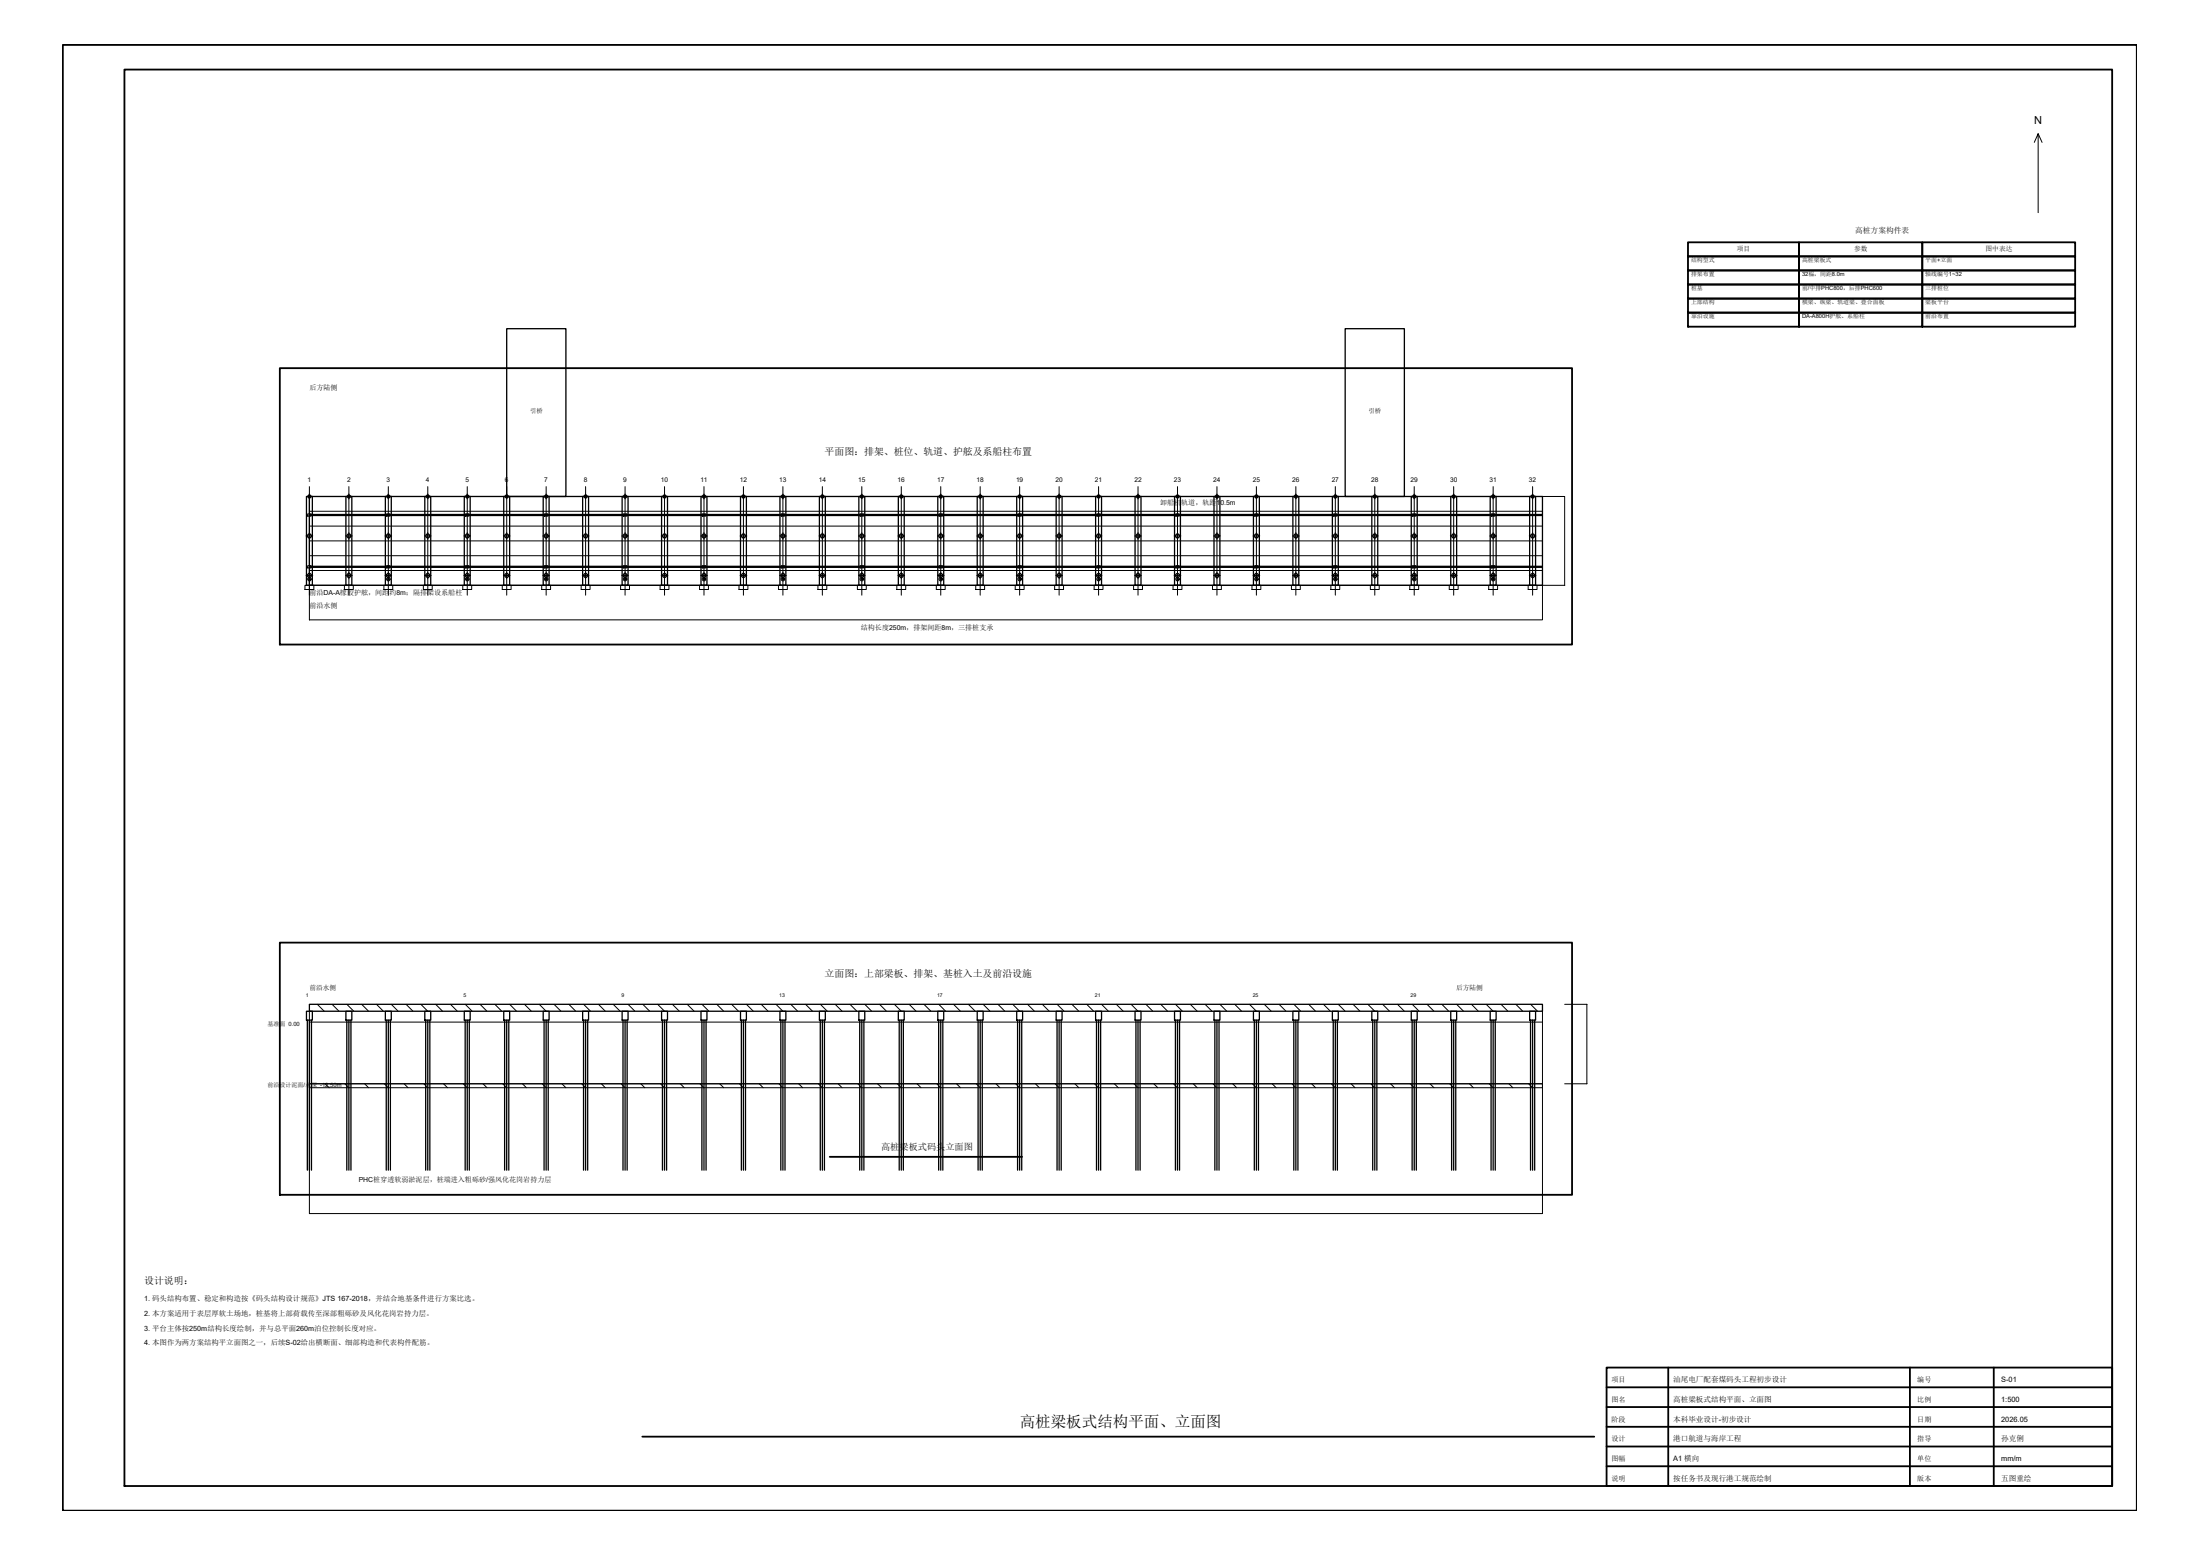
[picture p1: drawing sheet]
<svg xmlns="http://www.w3.org/2000/svg" width="841mm" height="594mm" viewBox="0 0 841 594" stroke-linecap="round" stroke-linejoin="round" font-family="sans-serif">
<!-- layer: 0_FRAME -->
<g fill="none" stroke="#000" stroke-width=".7">
<path d="M24 17.2h792.9v559.9h-792.9zM47.6 26.6h759.8v541.1h-759.8zM645.3 92.6h42.4v5.4h-42.4zM645.3 98h42.4v5.3h-42.4zM687.7 92.6h47.2v5.4h-47.2zM687.7 98h47.2v5.3h-47.2zM734.9 92.6h58.4v5.4h-58.4zM734.9 98h58.4v5.3h-58.4zM645.3 103.3h42.4v5.4h-42.4zM645.3 108.7h42.4v5.4h-42.4zM645.3 114.1h42.4v5.3h-42.4zM645.3 119.4h42.4v5.4h-42.4z"/>
<path d="M687.7 103.3h47.2v5.4h-47.2zM687.7 108.7h47.2v5.4h-47.2zM687.7 114.1h47.2v5.3h-47.2zM687.7 119.4h47.2v5.4h-47.2zM734.9 103.3h58.4v5.4h-58.4zM734.9 108.7h58.4v5.4h-58.4zM734.9 114.1h58.4v5.3h-58.4zM734.9 119.4h58.4v5.4h-58.4zM107 140.7h494v105.5h-494zM107 360.1h494v96.4h-494zM317.2 442h73.5M614.2 522.5h193.2v45.2h-193.2z"/>
<path d="M614.2 537.6h193.2M614.2 530h193.2M637.7 522.5v45.2M730.1 522.5v45.2M762.2 522.5v45.2M245.6 548.9h363.9M614.2 552.6h193.2M614.2 545.1h193.2M614.2 560.2h193.2"/>
</g>
<!-- layer: 5_DIM -->
<path d="M777.7 54.4l1.5-3.3v30.2M779.2 51.1l1.4 3.3M589.7 189.7h8.4v33.9h-8.4v13.2h-471.4v-13.2M118.3 386.3v77.3h471.4v-77.3M118.3 390.5h471.4M598.1 383.7h8.5v30.4h-8.5" fill="none" stroke="#000" stroke-width=".38"/>
<!-- layer: 1_MAIN -->
<g fill="none" stroke="#000" stroke-width=".5">
<path d="M193.7 125.6h22.6v64.1h-22.6zM514.2 125.6h22.7v64.1h-22.7zM117.2 189.7h2.2v33.9h-2.2zM118.3 189.7h471.4v33.9h-471.4zM118.3 196.9h471.4M118.3 196.6h471.4M132.2 189.7h2.3v33.9h-2.3zM147.3 189.7h2.3v33.9h-2.3zM162.4 189.7h2.3v33.9h-2.3zM177.5 189.7h2.2v33.9h-2.2zM192.6 189.7h2.2v33.9h-2.2zM207.7 189.7h2.2v33.9h-2.2z"/>
<path d="M222.7 189.7h2.3v33.9h-2.3zM237.8 189.7h2.3v33.9h-2.3zM252.9 189.7h2.3v33.9h-2.3zM268 189.7h2.3v33.9h-2.3zM283.1 189.7h2.2v33.9h-2.2zM298.2 189.7h2.2v33.9h-2.2zM313.2 189.7h2.3v33.9h-2.3zM328.3 189.7h2.3v33.9h-2.3zM343.4 189.7h2.3v33.9h-2.3zM358.5 189.7h2.3v33.9h-2.3zM373.6 189.7h2.2v33.9h-2.2zM388.7 189.7h2.2v33.9h-2.2z"/>
<path d="M403.8 189.7h2.2v33.9h-2.2zM418.8 189.7h2.3v33.9h-2.3zM433.9 189.7h2.3v33.9h-2.3zM449 189.7h2.3v33.9h-2.3zM464.1 189.7h2.3v33.9h-2.3zM479.2 189.7h2.2v33.9h-2.2zM494.2 189.7h2.3v33.9h-2.3zM509.3 189.7h2.3v33.9h-2.3zM524.4 189.7h2.3v33.9h-2.3zM539.5 189.7h2.3v33.9h-2.3zM554.6 189.7h2.2v33.9h-2.2zM569.7 189.7h2.2v33.9h-2.2z"/>
<path d="M584.8 189.7h2.2v33.9h-2.2zM118.3 216.7h471.4M118.3 216.4h471.4M117.2 386.3h2.2v3.4h-2.2zM117.5 389.7v57.4M118.3 383.7h471.4v2.6h-471.4zM118.3 389.7v57.4M119.1 389.7v57.4M132.2 386.3h2.3v3.4h-2.3zM132.6 389.7v57.4M133.4 389.7v57.4M134.2 389.7v57.4"/>
<path d="M147.3 386.3h2.3v3.4h-2.3zM147.7 389.7v57.4M148.4 389.7v57.4M149.2 389.7v57.4M162.4 386.3h2.3v3.4h-2.3zM162.7 389.7v57.4M163.5 389.7v57.4M164.3 389.7v57.4M177.5 386.3h2.2v3.4h-2.2zM177.8 389.7v57.4M178.6 389.7v57.4M179.4 389.7v57.4"/>
<path d="M192.6 386.3h2.2v3.4h-2.2zM192.9 389.7v57.4M193.7 389.7v57.4M194.5 389.7v57.4M207.7 386.3h2.2v3.4h-2.2zM208 389.7v57.4M208.8 389.7v57.4M209.6 389.7v57.4M222.7 386.3h2.3v3.4h-2.3zM223.1 389.7v57.4M223.9 389.7v57.4M224.7 389.7v57.4"/>
<path d="M237.8 386.3h2.3v3.4h-2.3zM238.2 389.7v57.4M239 389.7v57.4M239.7 389.7v57.4M252.9 386.3h2.3v3.4h-2.3zM253.2 389.7v57.4M254 389.7v57.4M254.8 389.7v57.4M268 386.3h2.3v3.4h-2.3zM268.3 389.7v57.4M269.1 389.7v57.4M269.9 389.7v57.4"/>
<path d="M283.1 386.3h2.2v3.4h-2.2zM283.4 389.7v57.4M284.2 389.7v57.4M285 389.7v57.4M298.2 386.3h2.2v3.4h-2.2zM298.5 389.7v57.4M299.3 389.7v57.4M300.1 389.7v57.4M313.2 386.3h2.3v3.4h-2.3zM313.6 389.7v57.4M314.4 389.7v57.4M315.2 389.7v57.4"/>
<path d="M328.3 386.3h2.3v3.4h-2.3zM328.7 389.7v57.4M329.5 389.7v57.4M330.2 389.7v57.4M343.4 386.3h2.3v3.4h-2.3zM343.8 389.7v57.4M344.5 389.7v57.4M345.3 389.7v57.4M358.5 386.3h2.3v3.4h-2.3zM358.8 389.7v57.4M359.6 389.7v57.4M360.4 389.7v57.4"/>
<path d="M373.6 386.3h2.2v3.4h-2.2zM373.9 389.7v57.4M374.7 389.7v57.4M375.5 389.7v57.4M388.7 386.3h2.2v3.4h-2.2zM389 389.7v57.4M389.8 389.7v57.4M390.6 389.7v57.4M403.8 386.3h2.2v3.4h-2.2zM404.1 389.7v57.4M404.9 389.7v57.4M405.7 389.7v57.4"/>
<path d="M418.8 386.3h2.3v3.4h-2.3zM419.2 389.7v57.4M420 389.7v57.4M420.8 389.7v57.4M433.9 386.3h2.3v3.4h-2.3zM434.3 389.7v57.4M435 389.7v57.4M435.8 389.7v57.4M449 386.3h2.3v3.4h-2.3zM449.3 389.7v57.4M450.1 389.7v57.4M450.9 389.7v57.4"/>
<path d="M464.1 386.3h2.3v3.4h-2.3zM464.4 389.7v57.4M465.2 389.7v57.4M466 389.7v57.4M479.2 386.3h2.2v3.4h-2.2zM479.5 389.7v57.4M480.3 389.7v57.4M481.1 389.7v57.4M494.2 386.3h2.3v3.4h-2.3zM494.6 389.7v57.4M495.4 389.7v57.4M496.2 389.7v57.4"/>
<path d="M509.3 386.3h2.3v3.4h-2.3zM509.7 389.7v57.4M510.5 389.7v57.4M511.3 389.7v57.4M524.4 386.3h2.3v3.4h-2.3zM524.8 389.7v57.4M525.6 389.7v57.4M526.3 389.7v57.4M539.5 386.3h2.3v3.4h-2.3zM539.8 389.7v57.4M540.6 389.7v57.4M541.4 389.7v57.4"/>
<path d="M554.6 386.3h2.2v3.4h-2.2zM554.9 389.7v57.4M555.7 389.7v57.4M556.5 389.7v57.4M569.7 386.3h2.2v3.4h-2.2zM570 389.7v57.4M570.8 389.7v57.4M571.6 389.7v57.4M584.8 386.3h2.2v3.4h-2.2zM585.1 389.7v57.4M585.9 389.7v57.4M586.7 389.7v57.4"/>
<circle cx="118.3" cy="189.7" r=".57"/>
<circle cx="133.4" cy="189.7" r=".57"/>
<circle cx="148.5" cy="189.7" r=".57"/>
<circle cx="163.5" cy="189.7" r=".57"/>
<circle cx="178.6" cy="189.7" r=".57"/>
<circle cx="193.7" cy="189.7" r=".57"/>
<circle cx="208.8" cy="189.7" r=".57"/>
<circle cx="223.9" cy="189.7" r=".57"/>
<circle cx="239" cy="189.7" r=".57"/>
<circle cx="254" cy="189.7" r=".57"/>
<circle cx="269.1" cy="189.7" r=".57"/>
<circle cx="284.2" cy="189.7" r=".57"/>
<circle cx="299.3" cy="189.7" r=".57"/>
<circle cx="314.4" cy="189.7" r=".57"/>
<circle cx="329.5" cy="189.7" r=".57"/>
<circle cx="344.6" cy="189.7" r=".57"/>
<circle cx="359.6" cy="189.7" r=".57"/>
<circle cx="374.7" cy="189.7" r=".57"/>
<circle cx="389.8" cy="189.7" r=".57"/>
<circle cx="404.9" cy="189.7" r=".57"/>
<circle cx="420" cy="189.7" r=".57"/>
<circle cx="435.1" cy="189.7" r=".57"/>
<circle cx="450.1" cy="189.7" r=".57"/>
<circle cx="465.2" cy="189.7" r=".57"/>
<circle cx="480.3" cy="189.7" r=".57"/>
<circle cx="495.4" cy="189.7" r=".57"/>
<circle cx="510.5" cy="189.7" r=".57"/>
<circle cx="525.6" cy="189.7" r=".57"/>
<circle cx="540.6" cy="189.7" r=".57"/>
<circle cx="555.7" cy="189.7" r=".57"/>
<circle cx="570.8" cy="189.7" r=".57"/>
<circle cx="585.9" cy="189.7" r=".57"/>
<circle cx="118.3" cy="204.8" r=".76"/>
<circle cx="118.3" cy="219.8" r=".76"/>
<circle cx="133.4" cy="204.8" r=".76"/>
<circle cx="133.4" cy="219.8" r=".76"/>
<circle cx="148.5" cy="204.8" r=".76"/>
<circle cx="148.5" cy="219.8" r=".76"/>
<circle cx="163.5" cy="204.8" r=".76"/>
<circle cx="163.5" cy="219.8" r=".76"/>
<circle cx="178.6" cy="204.8" r=".76"/>
<circle cx="178.6" cy="219.8" r=".76"/>
<circle cx="193.7" cy="204.8" r=".76"/>
<circle cx="193.7" cy="219.8" r=".76"/>
<circle cx="208.8" cy="219.8" r=".76"/>
<circle cx="208.8" cy="204.8" r=".76"/>
<circle cx="223.9" cy="219.8" r=".76"/>
<circle cx="223.9" cy="204.8" r=".76"/>
<circle cx="239" cy="204.8" r=".76"/>
<circle cx="239" cy="219.8" r=".76"/>
<circle cx="254" cy="204.8" r=".76"/>
<circle cx="254" cy="219.8" r=".76"/>
<circle cx="269.1" cy="219.8" r=".76"/>
<circle cx="269.1" cy="204.8" r=".76"/>
<circle cx="284.2" cy="204.8" r=".76"/>
<circle cx="284.2" cy="219.8" r=".76"/>
<circle cx="299.3" cy="219.8" r=".76"/>
<circle cx="299.3" cy="204.8" r=".76"/>
<circle cx="314.4" cy="219.8" r=".76"/>
<circle cx="314.4" cy="204.8" r=".76"/>
<circle cx="329.5" cy="219.8" r=".76"/>
<circle cx="329.5" cy="204.8" r=".76"/>
<circle cx="344.6" cy="204.8" r=".76"/>
<circle cx="344.6" cy="219.8" r=".76"/>
<circle cx="359.6" cy="204.8" r=".76"/>
<circle cx="359.6" cy="219.8" r=".76"/>
<circle cx="374.7" cy="219.8" r=".76"/>
<circle cx="374.7" cy="204.8" r=".76"/>
<circle cx="389.8" cy="204.8" r=".76"/>
<circle cx="389.8" cy="219.8" r=".76"/>
<circle cx="404.9" cy="219.8" r=".76"/>
<circle cx="404.9" cy="204.8" r=".76"/>
<circle cx="420" cy="219.8" r=".76"/>
<circle cx="420" cy="204.8" r=".76"/>
<circle cx="435.1" cy="219.8" r=".76"/>
<circle cx="435.1" cy="204.8" r=".76"/>
<circle cx="450.1" cy="219.8" r=".76"/>
<circle cx="450.1" cy="204.8" r=".76"/>
<circle cx="465.2" cy="219.8" r=".76"/>
<circle cx="465.2" cy="204.8" r=".76"/>
<circle cx="480.3" cy="204.8" r=".76"/>
<circle cx="480.3" cy="219.8" r=".76"/>
<circle cx="495.4" cy="219.8" r=".76"/>
<circle cx="495.4" cy="204.8" r=".76"/>
<circle cx="510.5" cy="204.8" r=".76"/>
<circle cx="510.5" cy="219.8" r=".76"/>
<circle cx="525.6" cy="219.8" r=".76"/>
<circle cx="525.6" cy="204.8" r=".76"/>
<circle cx="540.6" cy="219.8" r=".76"/>
<circle cx="540.6" cy="204.8" r=".76"/>
<circle cx="555.7" cy="219.8" r=".76"/>
<circle cx="555.7" cy="204.8" r=".76"/>
<circle cx="570.8" cy="204.8" r=".76"/>
<circle cx="570.8" cy="219.8" r=".76"/>
<circle cx="585.9" cy="219.8" r=".76"/>
<circle cx="585.9" cy="204.8" r=".76"/>
</g>
<!-- layer: 3_CENTERLINE -->
<g fill="none" stroke="#000" stroke-width=".38">
<path d="M117.3 189.7h472.4M118.3 195.3h471.4M118.3 185.9v41.5M133.4 185.9v41.5M148.4 185.9v41.5M163.5 185.9v41.5M178.6 185.9v41.5M193.7 185.9v41.5M208.8 185.9v41.5M223.9 185.9v41.5M239 185.9v41.5M254 185.9v41.5"/>
<path d="M269.1 185.9v41.5M284.2 185.9v41.5M299.3 185.9v41.5M314.4 185.9v41.5M329.5 185.9v41.5M344.5 185.9v41.5M359.6 185.9v41.5M374.7 185.9v41.5M389.8 185.9v41.5M404.9 185.9v41.5M420 185.9v41.5M435 185.9v41.5"/>
<path d="M450.1 185.9v41.5M465.2 185.9v41.5M480.3 185.9v41.5M495.4 185.9v41.5M510.5 185.9v41.5M525.6 185.9v41.5M540.6 185.9v41.5M555.7 185.9v41.5M570.8 185.9v41.5M585.9 185.9v41.5M117 219.9h2.6M117 204.8h2.6"/>
<path d="M118.3 218h471.4M118.3 212.3h471.4M118.3 206.6h471.4M118.3 201h471.4M132.1 219.9h2.5M132.1 204.8h2.5M147.2 219.9h2.5M147.2 204.8h2.5M162.2 219.9h2.6M162.2 204.8h2.6M177.3 219.9h2.6M177.3 204.8h2.6"/>
<path d="M192.4 219.9h2.6M192.4 204.8h2.6M207.5 219.9h2.6M207.5 204.8h2.6M222.6 219.9h2.6M222.6 204.8h2.6M237.7 219.9h2.5M237.7 204.8h2.5M252.8 219.9h2.5M252.8 204.8h2.5M267.8 219.9h2.6M267.8 204.8h2.6"/>
<path d="M282.9 219.9h2.6M282.9 204.8h2.6M298 219.9h2.6M298 204.8h2.6M313.1 219.9h2.6M313.1 204.8h2.6M328.2 219.9h2.5M328.2 204.8h2.5M343.3 219.9h2.5M343.3 204.8h2.5M358.3 219.9h2.6M358.3 204.8h2.6"/>
<path d="M373.4 219.9h2.6M373.4 204.8h2.6M388.5 219.9h2.6M388.5 204.8h2.6M403.6 219.9h2.6M403.6 204.8h2.6M418.7 219.9h2.5M418.7 204.8h2.5M433.8 219.9h2.5M433.8 204.8h2.5M448.8 219.9h2.6M448.8 204.8h2.6"/>
<path d="M463.9 219.9h2.6M463.9 204.8h2.6M479 219.9h2.6M479 204.8h2.6M494.1 219.9h2.6M494.1 204.8h2.6M509.2 219.9h2.6M509.2 204.8h2.6M524.3 219.9h2.5M524.3 204.8h2.5M539.4 219.9h2.5M539.4 204.8h2.5"/>
<path d="M554.4 219.9h2.6M554.4 204.8h2.6M569.5 219.9h2.6M569.5 204.8h2.6M584.6 219.9h2.6M584.6 204.8h2.6M118.3 223.6h471.4"/>
</g>
<!-- layer: 2_SECONDARY -->
<g fill="none" stroke="#000" stroke-width=".38">
<path d="M117.6 196.3h1.3v.9h-1.3zM147.8 196.3h1.3v.9h-1.3zM178 196.3h1.3v.9h-1.3zM208.1 196.3h1.3v.9h-1.3zM238.3 196.3h1.3v.9h-1.3zM268.5 196.3h1.3v.9h-1.3zM298.6 196.3h1.3v.9h-1.3zM328.8 196.3h1.3v.9h-1.3zM359 196.3h1.3v.9h-1.3zM389.1 196.3h1.4v.9h-1.4zM419.3 196.3h1.3v.9h-1.3zM449.5 196.3h1.3v.9h-1.3z"/>
<path d="M479.6 196.3h1.4v.9h-1.4zM509.8 196.3h1.3v.9h-1.3zM540 196.3h1.3v.9h-1.3zM570.1 196.3h1.4v.9h-1.4zM117.6 216.1h1.3v.9h-1.3zM147.8 216.1h1.3v.9h-1.3zM178 216.1h1.3v.9h-1.3zM208.1 216.1h1.3v.9h-1.3zM238.3 216.1h1.3v.9h-1.3zM268.5 216.1h1.3v.9h-1.3zM298.6 216.1h1.3v.9h-1.3zM328.8 216.1h1.3v.9h-1.3z"/>
<path d="M359 216.1h1.3v.9h-1.3zM389.1 216.1h1.4v.9h-1.4zM419.3 216.1h1.3v.9h-1.3zM449.5 216.1h1.3v.9h-1.3zM479.6 216.1h1.4v.9h-1.4zM509.8 216.1h1.3v.9h-1.3zM540 216.1h1.3v.9h-1.3zM570.1 216.1h1.4v.9h-1.4zM116.6 223.6h3.4v1.6h-3.4zM131.7 223.6h3.4v1.6h-3.4zM146.8 223.6h3.3v1.6h-3.3zM161.8 223.6h3.4v1.6h-3.4z"/>
<path d="M176.9 223.6h3.4v1.6h-3.4zM192 223.6h3.4v1.6h-3.4zM207.1 223.6h3.4v1.6h-3.4zM222.2 223.6h3.4v1.6h-3.4zM237.3 223.6h3.4v1.6h-3.4zM252.3 223.6h3.4v1.6h-3.4zM267.4 223.6h3.4v1.6h-3.4zM282.5 223.6h3.4v1.6h-3.4zM297.6 223.6h3.4v1.6h-3.4zM312.7 223.6h3.4v1.6h-3.4zM327.8 223.6h3.4v1.6h-3.4zM342.8 223.6h3.4v1.6h-3.4z"/>
<path d="M357.9 223.6h3.4v1.6h-3.4zM373 223.6h3.4v1.6h-3.4zM388.1 223.6h3.4v1.6h-3.4zM403.2 223.6h3.4v1.6h-3.4zM418.3 223.6h3.4v1.6h-3.4zM433.4 223.6h3.3v1.6h-3.3zM448.4 223.6h3.4v1.6h-3.4zM463.5 223.6h3.4v1.6h-3.4zM478.6 223.6h3.4v1.6h-3.4zM493.7 223.6h3.4v1.6h-3.4zM508.8 223.6h3.4v1.6h-3.4zM523.9 223.6h3.3v1.6h-3.3z"/>
<path d="M538.9 223.6h3.4v1.6h-3.4zM554 223.6h3.4v1.6h-3.4zM569.1 223.6h3.4v1.6h-3.4zM584.2 223.6h3.4v1.6h-3.4z"/>
<circle cx="118.3" cy="221.3" r=".68"/>
<circle cx="118.3" cy="221.3" r=".32"/>
<circle cx="148.5" cy="221.3" r=".68"/>
<circle cx="148.5" cy="221.3" r=".32"/>
<circle cx="178.6" cy="221.3" r=".68"/>
<circle cx="178.6" cy="221.3" r=".32"/>
<circle cx="208.8" cy="221.3" r=".68"/>
<circle cx="208.8" cy="221.3" r=".32"/>
<circle cx="239" cy="221.3" r=".68"/>
<circle cx="239" cy="221.3" r=".32"/>
<circle cx="269.1" cy="221.3" r=".68"/>
<circle cx="269.1" cy="221.3" r=".32"/>
<circle cx="299.3" cy="221.3" r=".68"/>
<circle cx="299.3" cy="221.3" r=".32"/>
<circle cx="329.5" cy="221.3" r=".68"/>
<circle cx="329.5" cy="221.3" r=".32"/>
<circle cx="359.6" cy="221.3" r=".68"/>
<circle cx="359.6" cy="221.3" r=".32"/>
<circle cx="389.8" cy="221.3" r=".68"/>
<circle cx="389.8" cy="221.3" r=".32"/>
<circle cx="420" cy="221.3" r=".68"/>
<circle cx="420" cy="221.3" r=".32"/>
<circle cx="450.1" cy="221.3" r=".68"/>
<circle cx="450.1" cy="221.3" r=".32"/>
<circle cx="480.3" cy="221.3" r=".68"/>
<circle cx="480.3" cy="221.3" r=".32"/>
<circle cx="510.5" cy="221.3" r=".68"/>
<circle cx="510.5" cy="221.3" r=".32"/>
<circle cx="540.6" cy="221.3" r=".68"/>
<circle cx="540.6" cy="221.3" r=".32"/>
<circle cx="570.8" cy="221.3" r=".68"/>
<circle cx="570.8" cy="221.3" r=".32"/>
</g>
<!-- layer: 3_WATER -->
<path d="M118.3 414.1h471.4" fill="none" stroke="#000" stroke-width=".38"/>
<!-- layer: 4_HATCH -->
<g fill="none" stroke="#000" stroke-width=".38">
<path d="M118.3 386.3h.1M121.3 383.7l2.6 2.6M127 383.7l2.6 2.6M132.6 383.7l2.7 2.6M138.3 383.7l2.6 2.6M143.9 383.7l2.7 2.6M149.6 383.7l2.6 2.6M155.2 383.7l2.7 2.6M160.9 383.7l2.6 2.6M166.5 383.7l2.7 2.6M172.2 383.7l2.6 2.6M177.9 383.7l2.6 2.6"/>
<path d="M183.5 383.7l2.7 2.6M189.2 383.7l2.6 2.6M194.8 383.7l2.7 2.6M200.5 383.7l2.6 2.6M206.1 383.7l2.7 2.6M211.8 383.7l2.6 2.6M217.5 383.7l2.6 2.6M223.1 383.7l2.7 2.6M228.8 383.7l2.6 2.6M234.4 383.7l2.7 2.6M240.1 383.7l2.6 2.6M245.7 383.7l2.7 2.6"/>
<path d="M251.4 383.7l2.6 2.6M257.1 383.7l2.6 2.6M262.7 383.7l2.7 2.6M268.4 383.7l2.6 2.6M274 383.7l2.7 2.6M279.7 383.7l2.6 2.6M285.3 383.7l2.7 2.6M291 383.7l2.6 2.6M296.6 383.7l2.7 2.6M302.3 383.7l2.6 2.6M308 383.7l2.6 2.6M313.6 383.7l2.7 2.6"/>
<path d="M319.3 383.7l2.6 2.6M324.9 383.7l2.7 2.6M330.6 383.7l2.6 2.6M336.3 383.7l2.6 2.6M341.9 383.7l2.6 2.6M347.6 383.7l2.6 2.6M353.2 383.7l2.7 2.6M358.9 383.7l2.6 2.6M364.5 383.7l2.7 2.6M370.2 383.7l2.6 2.6M375.8 383.7l2.7 2.6M381.5 383.7l2.6 2.6"/>
<path d="M387.2 383.7l2.6 2.6M392.8 383.7l2.7 2.6M398.5 383.7l2.6 2.6M404.1 383.7l2.7 2.6M409.8 383.7l2.6 2.6M415.4 383.7l2.7 2.6M421.1 383.7l2.6 2.6M426.7 383.7l2.7 2.6M432.4 383.7l2.6 2.6M438.1 383.7l2.6 2.6M443.7 383.7l2.7 2.6M449.4 383.7l2.6 2.6"/>
<path d="M455 383.7l2.7 2.6M460.7 383.7l2.6 2.6M466.4 383.7l2.6 2.6M472 383.7l2.6 2.6M477.7 383.7l2.6 2.6M483.3 383.7l2.7 2.6M489 383.7l2.6 2.6M494.6 383.7l2.7 2.6M500.3 383.7l2.6 2.6M505.9 383.7l2.7 2.6M511.6 383.7l2.6 2.6M517.3 383.7l2.6 2.6"/>
<path d="M522.9 383.7l2.7 2.6M528.6 383.7l2.6 2.6M534.2 383.7l2.7 2.6M539.9 383.7l2.6 2.6M545.5 383.7l2.7 2.6M551.2 383.7l2.6 2.6M556.8 383.7l2.7 2.6M562.5 383.7l2.6 2.6M568.2 383.7l2.6 2.6M573.8 383.7l2.7 2.6M579.5 383.7l2.6 2.6M585.1 383.7l2.7 2.6"/>
<path d="M118.3 414.1h471.4v1.5h-471.4zM124.3 414.1l1.5 1.5M131.9 414.1l1.5 1.5M139.4 414.1l1.5 1.5M146.9 414.1l1.5 1.5M154.5 414.1l1.5 1.5M162 414.1l1.5 1.5M169.6 414.1l1.5 1.5M177.1 414.1l1.5 1.5M184.7 414.1l1.5 1.5M192.2 414.1l1.5 1.5M199.7 414.1l1.5 1.5"/>
<path d="M207.3 414.1l1.5 1.5M214.8 414.1l1.5 1.5M222.4 414.1l1.5 1.5M229.9 414.1l1.5 1.5M237.4 414.1l1.6 1.5M245 414.1l1.5 1.5M252.5 414.1l1.5 1.5M260.1 414.1l1.5 1.5M267.6 414.1l1.5 1.5M275.2 414.1l1.5 1.5M282.7 414.1l1.5 1.5M290.2 414.1l1.5 1.5"/>
<path d="M297.8 414.1l1.5 1.5M305.3 414.1l1.5 1.5M312.9 414.1l1.5 1.5M320.4 414.1l1.5 1.5M328 414.1l1.5 1.5M335.5 414.1l1.5 1.5M343 414.1l1.5 1.5M350.6 414.1l1.5 1.5M358.1 414.1l1.5 1.5M365.7 414.1l1.5 1.5M373.2 414.1l1.5 1.5M380.7 414.1l1.6 1.5"/>
<path d="M388.3 414.1l1.5 1.5M395.8 414.1l1.5 1.5M403.4 414.1l1.5 1.5M410.9 414.1l1.5 1.5M418.5 414.1l1.5 1.5M426 414.1l1.5 1.5M433.5 414.1l1.5 1.5M441.1 414.1l1.5 1.5M448.6 414.1l1.5 1.5M456.2 414.1l1.5 1.5M463.7 414.1l1.5 1.5M471.3 414.1l1.5 1.5"/>
<path d="M478.8 414.1l1.5 1.5M486.3 414.1l1.5 1.5M493.9 414.1l1.5 1.5M501.4 414.1l1.5 1.5M509 414.1l1.5 1.5M516.5 414.1l1.5 1.5M524 414.1l1.6 1.5M531.6 414.1l1.5 1.5M539.1 414.1l1.5 1.5M546.7 414.1l1.5 1.5M554.2 414.1l1.5 1.5M561.8 414.1l1.5 1.5"/>
<path d="M569.3 414.1l1.5 1.5M576.8 414.1l1.5 1.5M584.4 414.1l1.5 1.5"/>
</g>
<text font-size="5.9" x="389.8" y="545.1">高桩梁板式结构平面、立面图</text>
<text font-size="4.2" x="777.6" y="47.3">N</text>
<g font-size="3.8">
<text x="315.3" y="173.7">平面图：排架、桩位、轨道、护舷及系船柱布置</text>
<text x="315.3" y="373.3">立面图：上部梁板、排架、基桩入土及前沿设施</text>
<text x="55.1" y="490.4">设计说明：</text>
</g>
<text font-size="3.5" x="336.9" y="439.5">高桩梁板式码头立面图</text>
<g font-size="2.9">
<text x="709.2" y="89">高桩方案构件表</text>
<text x="639.6" y="528">汕尾电厂配套煤码头工程初步设计</text>
<text x="639.6" y="535.6">高桩梁板式结构平面、立面图</text>
<text x="639.6" y="543.1">本科毕业设计-初步设计</text>
<text x="639.6" y="550.7">港口航道与海岸工程</text>
<text x="765" y="550.7">孙克俐</text>
<text x="639.6" y="565.7">按任务书及现行港工规范绘制</text>
<text x="765" y="565.7">五图重绘</text>
</g>
<g font-size="2.8">
<text x="55.1" y="497">1. 码头结构布置、稳定和构造按《码头结构设计规范》JTS 167-2018，并结合地基条件进行方案比选。</text>
<text x="55.1" y="502.7">2. 本方案适用于表层厚软土场地，桩基将上部荷载传至深部粗砾砂及风化花岗岩持力层。</text>
<text x="55.1" y="508.3">3. 平台主体按250m结构长度绘制，并与总平面260m泊位控制长度对应。</text>
<text x="55.1" y="514">4. 本图作为两方案结构平立面图之一，后续S-02给出横断面、细部构造和代表构件配筋。</text>
<text x="765" y="528">S-01</text>
<text x="765" y="535.6">1:500</text>
<text x="765" y="543.1">2026.05</text>
<text x="639.6" y="558.2">A1 横向</text>
<text x="765" y="558.2">mm/m</text>
</g>
<g font-size="2.7">
<text x="118.3" y="149.1">后方陆侧</text>
<text x="443.5" y="193">卸船机轨道，轨距10.5m</text>
<text x="118.3" y="227.4">前沿DA-A橡胶护舷，间距约8m；隔排架设系船柱</text>
<text x="118.3" y="232.1">前沿水侧</text>
<text x="329.1" y="240.6">结构长度250m，排架间距8m，三排桩支承</text>
<text x="616.1" y="528">项目</text>
<text x="733" y="528">编号</text>
<text x="616.1" y="535.6">图名</text>
<text x="733" y="535.6">比例</text>
<text x="616.1" y="543.1">阶段</text>
<text x="733" y="543.1">日期</text>
<text x="616.1" y="550.7">设计</text>
<text x="733" y="550.7">指导</text>
<text x="616.1" y="558.2">图幅</text>
<text x="733" y="558.2">单位</text>
<text x="616.1" y="565.7">说明</text>
<text x="733" y="565.7">版本</text>
</g>
<g font-size="2.6">
<text x="664" y="95.8">项目</text>
<text x="708.8" y="95.8">参数</text>
<text x="759.1" y="95.8">图中表达</text>
<text x="118.3" y="378">前沿水侧</text>
<text x="556.7" y="378">后方陆侧</text>
<text x="137.1" y="451.8">PHC桩穿透软弱淤泥层，桩端进入粗砾砂/强风化花岗岩持力层</text>
</g>
<g font-size="2.5">
<text x="117.6" y="184">1</text>
<text x="132.7" y="184">2</text>
<text x="147.8" y="184">3</text>
<text x="162.8" y="184">4</text>
<text x="177.9" y="184">5</text>
<text x="193" y="184">6</text>
<text x="208.1" y="184">7</text>
<text x="223.2" y="184">8</text>
<text x="238.3" y="184">9</text>
<text x="252.6" y="184">10</text>
<text x="267.7" y="184">11</text>
<text x="282.8" y="184">12</text>
<text x="297.9" y="184">13</text>
<text x="313" y="184">14</text>
<text x="328.1" y="184">15</text>
<text x="343.2" y="184">16</text>
<text x="358.2" y="184">17</text>
<text x="373.3" y="184">18</text>
<text x="388.4" y="184">19</text>
<text x="403.5" y="184">20</text>
<text x="418.6" y="184">21</text>
<text x="433.7" y="184">22</text>
<text x="448.7" y="184">23</text>
<text x="463.8" y="184">24</text>
<text x="478.9" y="184">25</text>
<text x="494" y="184">26</text>
<text x="509.1" y="184">27</text>
<text x="524.2" y="184">28</text>
<text x="539.2" y="184">29</text>
<text x="554.3" y="184">30</text>
<text x="569.4" y="184">31</text>
<text x="584.5" y="184">32</text>
</g>
<g font-size="2.4">
<text x="202.6" y="157.6">引桥</text>
<text x="523.2" y="157.6">引桥</text>
</g>
<g font-size="2.3">
<text x="646.4" y="100.2">结构型式</text>
<text x="688.9" y="100.2">高桩梁板式</text>
<text x="736" y="100.2">平面+立面</text>
<text x="646.4" y="105.6">排架布置</text>
<text x="736" y="105.6">轴线编号1~32</text>
<text x="646.4" y="110.9">桩基</text>
<text x="688.9" y="110.9">前/中排PHC800，后排PHC600</text>
<text x="736" y="110.9">三排桩位</text>
<text x="646.4" y="116.3">上部结构</text>
<text x="688.9" y="116.3">横梁、纵梁、轨道梁、叠合面板</text>
<text x="736" y="116.3">梁板平台</text>
<text x="646.4" y="121.7">靠泊设施</text>
<text x="736" y="121.7">前沿布置</text>
<text x="102.3" y="391.9">基准面 0.00</text>
<text x="102.3" y="415.5">前沿设计泥面/水深 -12.50m</text>
</g>
<g font-size="2.2">
<text x="688.9" y="105.6">32榀，间距8.0m</text>
<text x="688.9" y="121.7">DA-A800H护舷、系船柱</text>
</g>
<g font-size="2">
<text x="116.9" y="380.9">1</text>
<text x="177.2" y="380.9">5</text>
<text x="237.5" y="380.9">9</text>
<text x="297.9" y="380.9">13</text>
<text x="358.2" y="380.9">17</text>
<text x="418.5" y="380.9">21</text>
<text x="478.9" y="380.9">25</text>
<text x="539.2" y="380.9">29</text>
</g>
</svg>
